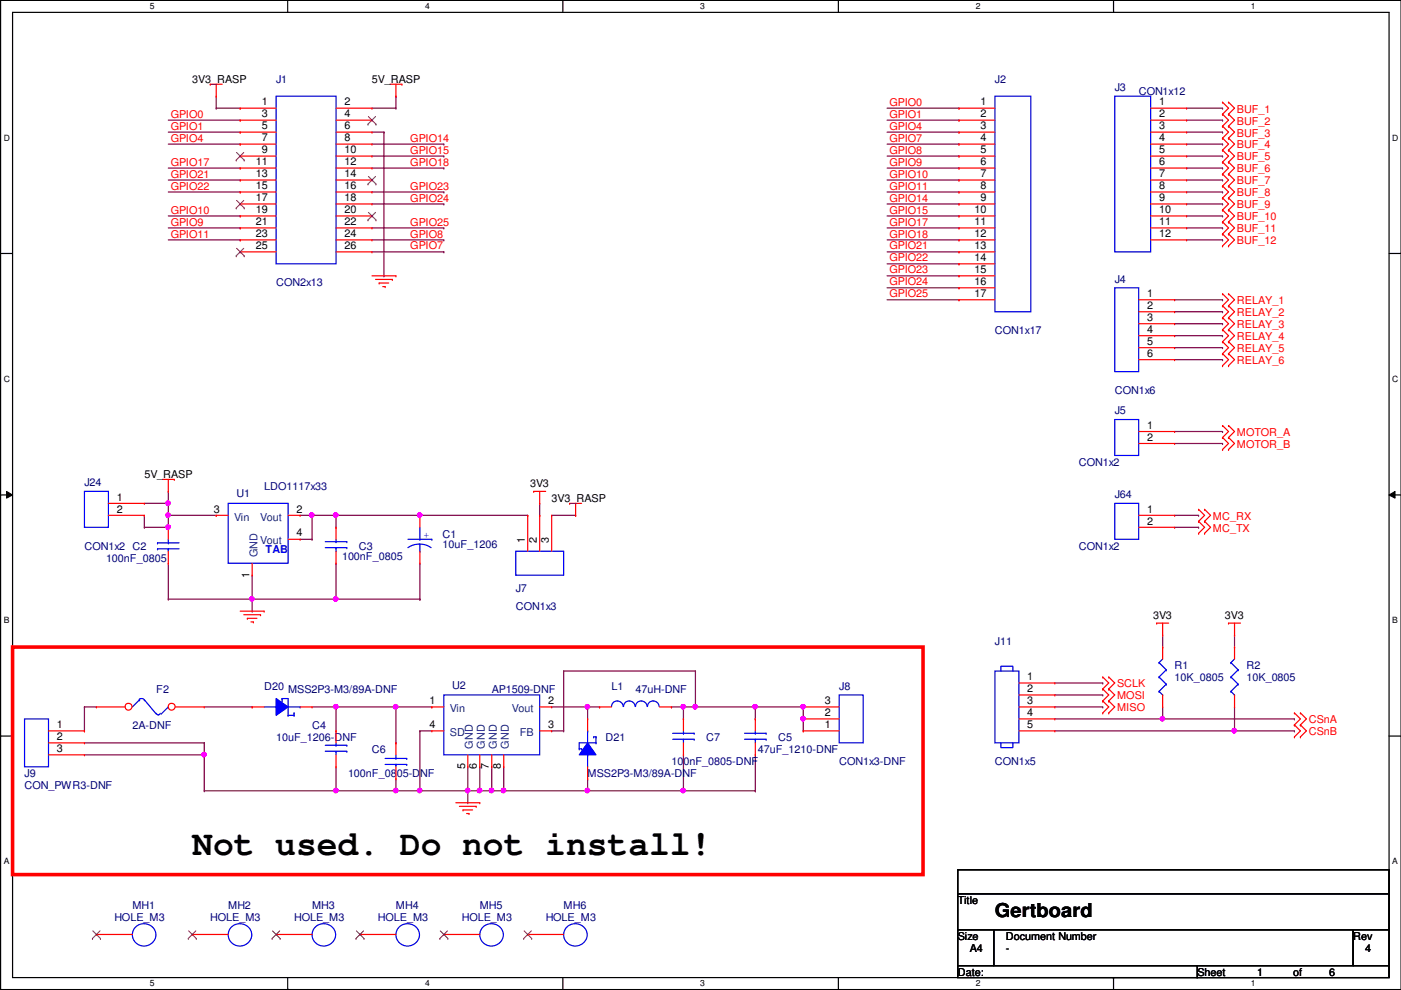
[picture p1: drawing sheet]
<svg xmlns="http://www.w3.org/2000/svg" width="297mm" height="210mm" viewBox="0 0 297 210" stroke-linecap="round" stroke-linejoin="round" font-family="sans-serif">
<path d="M.1 .1h296.9v209.8h-296.9zM2.7 2.6h291.8v204.7h-291.8z" fill="none" stroke="#000" stroke-width=".25"/>
<g fill="#fff">
<path d="M31.8 .3h1v2.1h-1z"/>
<path d="M31.8 207.6h1v2h-1z"/>
</g>
<path d="M61 .1v2.5M61 207.3v2.6" fill="none" stroke="#000" stroke-width=".25"/>
<g fill="#fff">
<path d="M90.1 .3h1v2.1h-1z"/>
<path d="M90.1 207.6h1v2h-1z"/>
</g>
<path d="M119.3 .1v2.5M119.3 207.3v2.6" fill="none" stroke="#000" stroke-width=".25"/>
<g fill="#fff">
<path d="M148.5 .3h1v2.1h-1z"/>
<path d="M148.5 207.6h1v2h-1z"/>
</g>
<path d="M177.8 .1v2.5M177.8 207.3v2.6" fill="none" stroke="#000" stroke-width=".25"/>
<g fill="#fff">
<path d="M206.9 .3h1v2.1h-1z"/>
<path d="M206.9 207.6h1v2h-1z"/>
</g>
<path d="M236.1 .1v2.5M236.1 207.3v2.6" fill="none" stroke="#000" stroke-width=".25"/>
<g fill="#fff">
<path d="M265.2 .3h1v2.1h-1z"/>
<path d="M265.2 207.6h1v2h-1z"/>
<path d="M.8 28.2h1.3v2h-1.3z"/>
<path d="M295.2 28.2h1.3v2h-1.3z"/>
<path d="M.8 79.3h1.3v2.1h-1.3z"/>
<path d="M295.2 79.3h1.3v2.1h-1.3z"/>
</g>
<path d="M.1 53.8h2.6M294.5 53.8h2.5" fill="none" stroke="#000" stroke-width=".25"/>
<g fill="#fff">
<path d="M.8 130.6h1.2v2h-1.2z"/>
<path d="M295.2 130.6h1.2v2h-1.2z"/>
</g>
<path d="M.1 105h2.6M294.5 105h2.5" fill="none" stroke="#000" stroke-width=".25"/>
<path d="M1.4 104.2l1.3 .8-1.3 .7zM294.5 105l1.3-.8v1.5z" fill="#000"/>
<path d="M1.4 104.2l1.3 .8-1.3 .7zM294.5 105l1.3-.8v1.5z" fill="none" stroke="#000" stroke-width=".21"/>
<g fill="#fff">
<path d="M.8 181.7h1.1v2h-1.1z"/>
<path d="M295.2 181.7h1.1v2h-1.1z"/>
</g>
<path d="M.1 156.1h2.6M294.5 156.1h2.5" fill="none" stroke="#000" stroke-width=".25"/>
<path d="M2.7 137.2h193v48.3h-193z" fill="none" stroke="#f00" stroke-width=".76"/>
<g fill="none" stroke="#800040" stroke-width=".25">
<path d="M35.7 25.5h15.2M35.7 30.6h15.2M35.7 28h15.2M35.7 35.6h15.2M35.7 38.2h15.2M50.9 38.2h.1M50.9 28h.1M50.9 35.6h.1M50.9 30.6h.1M50.9 25.5h.1M78.9 30.6h15.2M78.9 35.6h15.2"/>
<path d="M78.9 33.1h15.2M94.1 30.6h.1M94.1 33.1h.1M94.1 35.6h.1M188.1 22.9h15.2M188.1 25.5h15.2M188.1 30.6h15.2M188.1 28h15.2M188.1 35.6h15.2M188.1 38.2h15.2M188.1 33.1h15.2M203.3 22.9h.1"/>
<path d="M203.3 25.5h.1M203.3 28h.1M203.3 30.6h.1M203.3 33.1h.1M203.3 35.6h.1M203.3 38.2h.1M251.6 22.9h7.6M251.6 25.5h7.6M251.6 30.6h7.6M251.6 28h7.6M251.6 35.6h7.6M251.6 38.2h7.6"/>
<path d="M251.6 33.1h7.6M259.2 22.9h.1M259.2 25.5h.1M259.2 30.6h.1M259.2 28h.1M259.2 35.6h.1M259.2 38.2h.1M259.2 33.1h.1M35.7 40.7h15.2M35.7 45.8h15.2M35.7 50.9h15.2M35.7 48.3h15.2"/>
<path d="M50.9 48.3h.1M50.9 40.7h.1M50.9 50.9h.1M50.9 45.8h.1M78.9 40.7h15.2M78.9 50.9h15.2M78.9 48.3h15.2M78.9 43.3h15.2M78.9 53.4h15.2M94.1 40.7h.1M94.1 43.3h.1M94.1 48.3h.1"/>
<path d="M94.1 50.9h.1M94.1 53.4h.1M188.1 40.7h15.2M188.1 45.8h15.2M188.1 50.9h15.2M188.1 48.3h15.2M188.1 43.3h15.2M188.1 53.4h15.2M188.1 56h15.2M188.1 58.5h15.2M203.3 40.7h.1M203.3 43.3h.1"/>
<path d="M203.3 45.8h.1M203.3 48.3h.1M203.3 50.9h.1M203.3 53.4h.1M203.3 56h.1M203.3 58.5h.1M251.6 40.7h7.6M251.6 45.8h7.6M251.6 50.9h7.6M251.6 48.3h7.6M251.6 43.3h7.6M259.2 40.7h.1"/>
<path d="M259.2 45.8h.1M259.2 50.9h.1M259.2 48.3h.1M259.2 43.3h.1M188.1 63.6h15.2M188.1 61h15.2M203.3 61h.1M203.3 63.6h.1M249 63.6h10.2M249 66.1h10.2M249 71.2h10.2M249 68.7h10.2"/>
<path d="M249 73.7h10.2M249 76.3h10.2M259.2 63.6h.1M259.2 66.1h.1M259.2 71.2h.1M259.2 68.7h.1M259.2 73.7h.1M259.2 76.3h.1M249 94.1h10.2M249 91.5h10.2M259.2 94.1h.1M259.2 91.5h.1"/>
<path d="M35.7 106.8h.1M35.7 111.8h.1M35.7 104.2v2.6M45.8 109.3h.1M45.8 109.3h-10.1v2.5M114.4 109.3h.1M114.4 106.8v2.5M117 109.3h5M122 109.3h.1"/>
</g>
<circle cx="35.6" cy="109.3" r=".48" fill="#f0f"/>
<circle cx="35.6" cy="109.3" r=".48" fill="none" stroke="#f0f" stroke-width=".25"/>
<circle cx="35.6" cy="111.8" r=".48" fill="#f0f"/>
<circle cx="35.6" cy="111.8" r=".48" fill="none" stroke="#f0f" stroke-width=".25"/>
<path d="M63.6 109.3h2.6M66.2 109.3h.1M71.2 111.8h.1M71.2 109.3v2.5M89 109.3h22.9M111.9 109.3h.1M147.4 149.9h12.7M160.1 149.9h.1" fill="none" stroke="#800040" stroke-width=".25"/>
<circle cx="160.1" cy="149.9" r=".48" fill="#f0f"/>
<circle cx="160.1" cy="149.9" r=".48" fill="none" stroke="#f0f" stroke-width=".25"/>
<path d="M30.6 106.8h5.1M35.7 106.8h.1M71.2 119.5v7.6M89 119.5v7.6M71.2 127.1h.1M89 127.1h.1M160.1 167.7h.1M160.1 160.1v7.6" fill="none" stroke="#800040" stroke-width=".25"/>
<circle cx="35.6" cy="106.7" r=".48" fill="#f0f"/>
<circle cx="35.6" cy="106.7" r=".48" fill="none" stroke="#f0f" stroke-width=".25"/>
<path d="M30.6 111.8h.1M30.6 109.3v2.5M30.6 111.8h5.1M35.7 109.3h.1M35.7 111.8h.1M35.7 106.8v2.5M71.2 109.3h17.8M89 109.3h.1" fill="none" stroke="#800040" stroke-width=".25"/>
<circle cx="89" cy="109.3" r=".48" fill="#f0f"/>
<circle cx="89" cy="109.3" r=".48" fill="none" stroke="#f0f" stroke-width=".25"/>
<g fill="none" stroke="#800040" stroke-width=".25">
<path d="M45.8 22.9h.1M45.8 22.9h5.1M45.8 20.4v2.5M50.9 22.9h.1M78.9 22.9h5M83.9 22.9h.1M83.9 20.4h.1M83.9 20.4v2.5M223.6 144.9h10.2M223.6 147.4h10.2M223.6 149.9h10.2M223.6 155h38.1"/>
<path d="M233.8 144.9h.1M233.8 147.4h.1M233.8 149.9h.1M261.7 155h.1"/>
</g>
<circle cx="261.7" cy="155" r=".48" fill="#f0f"/>
<circle cx="261.7" cy="155" r=".48" fill="none" stroke="#f0f" stroke-width=".25"/>
<path d="M261.7 137.2h.1M261.7 134.7v2.5M223.6 152.5h22.9M246.5 152.5h.1" fill="none" stroke="#800040" stroke-width=".25"/>
<circle cx="246.5" cy="152.4" r=".48" fill="#f0f"/>
<circle cx="246.5" cy="152.4" r=".48" fill="none" stroke="#f0f" stroke-width=".25"/>
<g fill="none" stroke="#800040" stroke-width=".25">
<path d="M78.9 28h2.5M81.4 28h.1M249 109.3h5.1M249 111.8h5.1M254.1 109.3h.1M254.1 111.8h.1M35.7 127.1h17.8M53.5 127.1h.1M246.5 137.2h.1M246.5 134.7v2.5M246.5 152.5h.1M246.5 149.9v2.6"/>
<path d="M246.5 152.5h27.9M261.7 155h.1M261.7 149.9v5.1M261.7 155h12.7M274.4 152.5h.1M274.4 155h.1M43.3 167.7h27.9M71.2 167.7h.1"/>
</g>
<circle cx="71.2" cy="167.7" r=".48" fill="#f0f"/>
<circle cx="71.2" cy="167.7" r=".48" fill="none" stroke="#f0f" stroke-width=".25"/>
<path d="M63.6 114.4h2.6M66.2 114.4h.1M66.2 109.3h.1M66.2 109.3v5.1M17.9 157.6h25.4M43.3 157.6h.1M144.9 167.7h15.2M160.1 167.7h.1" fill="none" stroke="#800040" stroke-width=".25"/>
<circle cx="66.1" cy="109.3" r=".48" fill="#f0f"/>
<circle cx="66.1" cy="109.3" r=".48" fill="none" stroke="#f0f" stroke-width=".25"/>
<path d="M66.2 109.3h5M71.2 109.3h.1" fill="none" stroke="#800040" stroke-width=".25"/>
<circle cx="71.2" cy="109.3" r=".48" fill="#f0f"/>
<circle cx="71.2" cy="109.3" r=".48" fill="none" stroke="#f0f" stroke-width=".25"/>
<path d="M89 155v12.7M142.4 149.9h.1M142.4 149.9h2.5M89 167.7h.1" fill="none" stroke="#800040" stroke-width=".25"/>
<circle cx="89" cy="167.7" r=".48" fill="#f0f"/>
<circle cx="89" cy="167.7" r=".48" fill="none" stroke="#f0f" stroke-width=".25"/>
<path d="M117 149.9h7.6M124.6 149.9h.1M101.7 167.7h.1M101.7 162.6v5.1" fill="none" stroke="#800040" stroke-width=".25"/>
<circle cx="124.5" cy="149.9" r=".48" fill="#f0f"/>
<circle cx="124.5" cy="149.9" r=".48" fill="none" stroke="#f0f" stroke-width=".25"/>
<path d="M43.3 157.6v2.5M43.3 160.1h.1" fill="none" stroke="#800040" stroke-width=".25"/>
<circle cx="43.3" cy="160.1" r=".48" fill="#f0f"/>
<circle cx="43.3" cy="160.1" r=".48" fill="none" stroke="#f0f" stroke-width=".25"/>
<path d="M170.3 155h.1M170.3 152.5v2.5" fill="none" stroke="#800040" stroke-width=".25"/>
<circle cx="170.3" cy="152.4" r=".48" fill="#f0f"/>
<circle cx="170.3" cy="152.4" r=".48" fill="none" stroke="#f0f" stroke-width=".25"/>
<path d="M71.2 149.9h12.7M83.9 149.9h.1M160.1 152.5h.1M160.1 149.9v2.6M104.3 167.7h.1M104.3 162.6v5.1" fill="none" stroke="#800040" stroke-width=".25"/>
<circle cx="71.2" cy="149.9" r=".48" fill="#f0f"/>
<circle cx="71.2" cy="149.9" r=".48" fill="none" stroke="#f0f" stroke-width=".25"/>
<circle cx="83.9" cy="149.9" r=".48" fill="#f0f"/>
<circle cx="83.9" cy="149.9" r=".48" fill="none" stroke="#f0f" stroke-width=".25"/>
<path d="M71.2 155h.1M71.2 149.9v5.1M170.3 152.5h.1M170.3 149.9v2.6M101.7 167.7h2.6M104.3 167.7h.1" fill="none" stroke="#800040" stroke-width=".25"/>
<circle cx="104.2" cy="167.7" r=".48" fill="#f0f"/>
<circle cx="104.2" cy="167.7" r=".48" fill="none" stroke="#f0f" stroke-width=".25"/>
<path d="M124.6 167.7h20.3M144.9 167.7h.1" fill="none" stroke="#800040" stroke-width=".25"/>
<circle cx="144.9" cy="167.7" r=".48" fill="#f0f"/>
<circle cx="144.9" cy="167.7" r=".48" fill="none" stroke="#f0f" stroke-width=".25"/>
<path d="M53.5 127.1h.1M53.5 122v5.1M53.5 127.1h17.7M71.2 127.1h.1M83.9 157.6h.1M83.9 149.9v7.7M83.9 167.7h5.1M89 167.7h.1M99.2 167.7h2.5M101.7 167.7h.1" fill="none" stroke="#800040" stroke-width=".25"/>
<circle cx="101.7" cy="167.7" r=".48" fill="#f0f"/>
<circle cx="101.7" cy="167.7" r=".48" fill="none" stroke="#f0f" stroke-width=".25"/>
<path d="M53.5 129.6h.1M53.5 127.1v2.5" fill="none" stroke="#800040" stroke-width=".25"/>
<circle cx="53.4" cy="127" r=".48" fill="#f0f"/>
<circle cx="53.4" cy="127" r=".48" fill="none" stroke="#f0f" stroke-width=".25"/>
<path d="M81.4 28v30.5M81.4 58.5h.1M104.3 167.7h2.5M106.8 167.7h.1" fill="none" stroke="#800040" stroke-width=".25"/>
<circle cx="106.8" cy="167.7" r=".48" fill="#f0f"/>
<circle cx="106.8" cy="167.7" r=".48" fill="none" stroke="#f0f" stroke-width=".25"/>
<path d="M89 155h.1M89 155h2.6M160.1 149.9h10.2M170.3 149.9h.1M17.9 160.1h25.4M43.3 160.1h.1M99.2 167.7h.1M99.2 162.6v5.1" fill="none" stroke="#800040" stroke-width=".25"/>
<circle cx="170.3" cy="149.9" r=".48" fill="#f0f"/>
<circle cx="170.3" cy="149.9" r=".48" fill="none" stroke="#f0f" stroke-width=".25"/>
<path d="M144.9 152.5h.1M147.4 149.9h.1M147.4 149.9h-2.5v2.6M147.4 142.3v7.6" fill="none" stroke="#800040" stroke-width=".25"/>
<circle cx="144.9" cy="149.9" r=".48" fill="#f0f"/>
<circle cx="144.9" cy="149.9" r=".48" fill="none" stroke="#f0f" stroke-width=".25"/>
<circle cx="147.4" cy="149.9" r=".48" fill="#f0f"/>
<circle cx="147.4" cy="149.9" r=".48" fill="none" stroke="#f0f" stroke-width=".25"/>
<path d="M83.9 149.9h7.7M91.6 149.9h.1M106.8 167.7h17.8M124.6 167.7h.1M124.6 165.2v2.5M144.9 167.7h.1M144.9 160.1v7.6" fill="none" stroke="#800040" stroke-width=".25"/>
<circle cx="124.5" cy="167.7" r=".48" fill="#f0f"/>
<circle cx="124.5" cy="167.7" r=".48" fill="none" stroke="#f0f" stroke-width=".25"/>
<path d="M119.5 142.3h.1M119.5 142.3h27.9M119.5 142.3v12.7M147.4 142.3h.1M43.3 167.7h.1M43.3 160.1v7.6M71.2 167.7h.1M71.2 162.6v5.1M71.2 167.7h12.7M83.9 167.7h.1M106.8 167.7h.1M106.8 162.6v5.1" fill="none" stroke="#800040" stroke-width=".25"/>
<circle cx="83.9" cy="167.7" r=".48" fill="#f0f"/>
<circle cx="83.9" cy="167.7" r=".48" fill="none" stroke="#f0f" stroke-width=".25"/>
<path d="M71.2 127.1h17.8M89 127.1h.1M83.9 167.7h.1M83.9 165.2v2.5" fill="none" stroke="#800040" stroke-width=".25"/>
<circle cx="71.2" cy="127" r=".48" fill="#f0f"/>
<circle cx="71.2" cy="127" r=".48" fill="none" stroke="#f0f" stroke-width=".25"/>
<path d="M35.7 119.5v7.6M35.7 127.1h.1M124.6 149.9h.1M124.6 149.9h2.5M124.6 149.9v2.6M127.1 149.9h.1M89 167.7h10.2M99.2 170.3h.1M99.2 167.7h.1M99.2 167.7v2.6" fill="none" stroke="#800040" stroke-width=".25"/>
<circle cx="99.1" cy="167.7" r=".48" fill="#f0f"/>
<circle cx="99.1" cy="167.7" r=".48" fill="none" stroke="#f0f" stroke-width=".25"/>
<path d="M17.9 155h.1M17.9 149.9h.1M17.9 149.9h2.5M17.9 149.9v5.1M43.3 149.9h10.2M53.5 149.9h.1M66.2 149.9h5M71.2 149.9h.1M117 155h2.5M119.5 155h.1" fill="none" stroke="#800040" stroke-width=".25"/>
<g fill="none" stroke="#f00" stroke-width=".25">
<path d="M44.6 17.9h.1M44.6 17.9h2.5M45.8 17.9v2.5M82.7 17.9h2.5M83.9 17.9v2.5M85.2 17.9h.1M45.8 20.4h.1M83.9 20.4h.1M259.2 21.7h.1M259.2 24.2h.1M259.2 26.8h.1M259.2 29.3h.1"/>
<path d="M259.2 31.8h.1M259.2 34.4h.1M259.2 36.9h.1M259.2 39.5h.1M259.2 21.7l1.3 1.2-1.3 1.3M259.2 24.2l1.3 1.3-1.3 1.3M259.2 29.3l1.3 1.3-1.3 1.2M259.2 26.8l1.3 1.2-1.3 1.3M259.2 34.4l1.3 1.2-1.3 1.3M259.2 36.9l1.3 1.3-1.3 1.3M259.2 39.5l1.3 1.2-1.3 1.3M259.2 31.8l1.3 1.3-1.3 1.3"/>
<path d="M260.5 21.7h.1M260.5 24.2h.1M260.5 26.8h.1M260.5 29.3h.1M260.5 31.8h.1M260.5 34.4h.1M260.5 36.9h.1M260.5 39.5h.1M260.5 21.7l1.2 1.2-1.2 1.3M260.5 24.2l1.2 1.3-1.2 1.3M260.5 29.3l1.2 1.3-1.2 1.2M260.5 26.8l1.2 1.2-1.2 1.3"/>
<path d="M260.5 34.4l1.2 1.2-1.2 1.3M260.5 36.9l1.2 1.3-1.2 1.3M260.5 39.5l1.2 1.2-1.2 1.3M260.5 31.8l1.2 1.3-1.2 1.3M78.9 58.5h5M79.6 59.3h3.6M83.2 59.3h.1M83.9 58.5h.1M259.2 42h.1M259.2 44.5h.1M259.2 49.6h.1M259.2 52.2h.1"/>
<path d="M259.2 47.1h.1M259.2 42l1.3 1.3-1.3 1.2M259.2 49.6l1.3 1.3-1.3 1.3M259.2 44.5l1.3 1.3-1.3 1.3M259.2 47.1l1.3 1.2-1.3 1.3M260.5 42h.1M260.5 44.5h.1M260.5 49.6h.1M260.5 52.2h.1M260.5 47.1h.1M260.5 42l1.2 1.3-1.2 1.2M260.5 49.6l1.2 1.3-1.2 1.3"/>
<path d="M260.5 44.5l1.2 1.3-1.2 1.3M260.5 47.1l1.2 1.2-1.2 1.3M80.4 60h.1M80.4 60h2M81.1 60.8h.6M81.7 60.8h.1M259.2 62.3h.1M259.2 64.9h.1M259.2 67.4h.1M259.2 69.9h.1M259.2 72.5h.1M259.2 75h.1"/>
<path d="M259.2 77.6h.1M259.2 62.3l1.3 1.3-1.3 1.3M259.2 64.9l1.3 1.2-1.3 1.3M259.2 67.4l1.3 1.3-1.3 1.2M259.2 69.9l1.3 1.3-1.3 1.3M259.2 72.5l1.3 1.2-1.3 1.3M259.2 75l1.3 1.3-1.3 1.3M260.5 62.3h.1M260.5 64.9h.1M260.5 67.4h.1M260.5 69.9h.1M260.5 72.5h.1"/>
<path d="M260.5 75h.1M260.5 77.6h.1M260.5 62.3l1.2 1.3-1.2 1.3M260.5 64.9l1.2 1.2-1.2 1.3M260.5 67.4l1.2 1.3-1.2 1.2M260.5 69.9l1.2 1.3-1.2 1.3M260.5 72.5l1.2 1.2-1.2 1.3M260.5 75l1.2 1.3-1.2 1.3M259.2 90.3h.1M259.2 92.8h.1M259.2 95.3h.1M259.2 90.3l1.3 1.2-1.3 1.3"/>
<path d="M259.2 92.8l1.3 1.3-1.3 1.2M260.5 90.3h.1M260.5 92.8h.1M260.5 95.3h.1M260.5 90.3l1.2 1.2-1.2 1.3M260.5 92.8l1.2 1.3-1.2 1.2M34.4 101.7h2.6M35.7 104.2h.1M35.7 101.7v2.5M37 101.7h.1M113.2 104.2h.1M113.2 104.2h2.5"/>
<path d="M114.4 106.8h.1M114.4 104.2v2.6M120.8 106.8h.1M120.8 106.8h2.5M122 109.3h.1M122 106.8v2.5M254.1 110.6h.1M254.1 113.1h.1M254.1 108h.1M254.1 110.6l1.3 1.2-1.3 1.3M254.1 108l1.3 1.3-1.3 1.3M255.4 110.6h.1"/>
<path d="M255.4 113.1h.1M255.4 108h.1M255.4 110.6l1.3 1.2-1.3 1.3M255.4 108l1.3 1.3-1.3 1.3M50.9 129.6h5.1M51.7 130.4h3.5M52.4 131.1h.1M52.4 131.1h2.1M53.2 131.9h.5M53.7 131.9h.1M55.2 130.4h.1M56 129.6h.1"/>
<path d="M245.2 132.2h.1M245.2 132.2h2.6M246.5 134.7h.1M246.5 132.2v2.5M260.5 132.2h.1M260.5 132.2h2.5M261.7 134.7h.1M261.7 132.2v2.5M160.1 152.5h.1M160.1 152.5v2.5M160.1 157.6v2.5M233.8 143.6h.1"/>
<path d="M233.8 146.1h.1M233.8 148.7h.1M233.8 151.2h.1M233.8 143.6l1.3 1.3-1.3 1.2M233.8 146.1l1.3 1.3-1.3 1.3M233.8 148.7l1.3 1.2-1.3 1.3M235.1 143.6h.1M235.1 146.1h.1M235.1 148.7h.1M235.1 151.2h.1M235.1 143.6l1.2 1.3-1.2 1.2M235.1 146.1l1.2 1.3-1.2 1.3"/>
<path d="M235.1 148.7l1.2 1.2-1.2 1.3M274.4 151.2h.1M274.4 153.8h.1M274.4 156.3h.1M274.4 151.2l1.3 1.3-1.3 1.3M274.4 153.8l1.3 1.2-1.3 1.3M275.7 151.2h.1M275.7 153.8h.1M275.7 156.3h.1M275.7 151.2l1.3 1.3-1.3 1.3M275.7 153.8l1.3 1.2-1.3 1.3M96.6 170.3h5.1"/>
<path d="M97.4 171h3.6M98.2 171.8h.1M98.2 171.8h2M98.9 172.6h.5M99.4 172.6h.1M101 171h.1M101.7 170.3h.1M160.1 160.1h.1"/>
</g>
<path d="M203.1 184.5h91.4v5.1h-91.4zM203.1 189.6h91.4v7.6h-91.4zM203.1 197.2h7.6v7.6h-7.6zM210.7 197.2h76.2v7.6h-76.2zM286.9 197.2h7.6v7.6h-7.6zM203.1 204.8h50.8v2.5h-50.8zM253.9 204.8h40.6v2.5h-40.6z" fill="none" stroke="#000" stroke-width=".25"/>
<g fill="none" stroke="#00f" stroke-width=".25">
<path d="M29.5 148.3l.5-.1 .5 .1M29.6 148.4h.1M29.6 148.4l-1.5 1.5M30.6 148.4h.1M30.6 148.4l2.5 3.1M33.1 151.3l.2 .2a.41 .41 0 0 0 .4 .1 .41 .41 0 0 0 .3-.3M35.7 149.9h.1M35.7 149.9l-1.5 1.6M157.9 156.8h4.5M157.9 155.5h4.5M160.1 155.5h.1M160.1 156.8h.1"/>
<path d="M160.1 155v.5M160.1 156.8v.8M162.4 156.8h.1M162.4 155.5h.1"/>
</g>
<circle cx="27.2" cy="149.9" r=".73" fill="#fff"/>
<g fill="none" stroke="#f00" stroke-width=".25">
<path d="M20.4 149.9h.1M20.4 149.9h6.1"/>
<circle cx="27.2" cy="149.9" r=".73"/>
</g>
<circle cx="36.4" cy="149.9" r=".73" fill="#fff"/>
<g fill="none" stroke="#f00" stroke-width=".25">
<path d="M71.2 111.8h.1M71.2 119.5h.1M71.2 111.8v2.6M71.2 116.9v2.6M37.2 149.9h6.1M43.3 149.9h.1M40.8 198.2h.1M40.8 198.2h7.6"/>
<circle cx="36.4" cy="149.9" r=".73"/>
</g>
<g fill="none" stroke="#00f" stroke-width=".25">
<path d="M69 116.2h4.5M69 114.9h4.5M71.2 114.9h.1M71.2 116.2h.1M71.2 114.4v.5M71.2 116.2v.7M73.5 116.2h.1M73.5 114.9h.1M122.8 158.8h.1M124.6 155h.1M124.6 155v2.6M126.4 157.6h.1"/>
<path d="M126.4 156.3h.1M126.4 157.6h-3.6v1.2M126.4 156.3v1.3M124.6 160.1h.1M124.6 160.1v2.5M48.9 196.8a2.44 2.44 0 0 1 3.4-.4 2.44 2.44 0 0 1 .5 3.4 2.44 2.44 0 0 1-3.4 .4 2.44 2.44 0 0 1-.5-3.4z"/>
</g>
<path d="M39.9 199.1h.1M40 197.4l1.6 1.7M41.5 197.4l-1.6 1.7M41.6 199.1h.1" fill="none" stroke="#804000" stroke-width=".21"/>
<path d="M124.6 157.6l1.8 2.5h-3.6z" fill-rule="evenodd" fill="#00f"/>
<g fill="none" stroke="#00f" stroke-width=".25">
<path d="M58.5 20.4h12.7v35.6h-12.7zM210.9 20.4h7.7v45.7h-7.7zM236.3 20.4h7.7v33h-7.7zM236.3 61h5.1v17.8h-5.1zM236.3 89h5.1v7.6h-5.1zM17.9 104.2h5.1v7.6h-5.1zM33.4 115.1h.1M33.4 116.4h.1M33.4 115.1h4.6M33.4 116.4h4.6M35.7 116.4h.1M35.7 115.1h.1"/>
<path d="M35.7 114.4v.7M35.7 116.4v.5M48.4 106.8h12.7v12.7h-12.7zM86.5 116.2a4.3 4.3 0 0 1 4.9 0M86.5 114.4h5.1M89 116.9h.1M89 114.4h.1M89 111.8v2.6M89 115.4v1.5M91.6 114.4h.1M109.3 116.9h10.2v5.1h-10.2zM236.3 106.8h5.1v7.6h-5.1z"/>
<path d="M246.5 139.8l-.8 .7M5.2 152.5h5.1v10.1h-5.1zM56 149.9h2.5M58.5 149.9h.1M59.8 148.2h.1M59.8 148.2h1.3v3.5M61.1 151.7h.1M61.1 149.9h2.5M61.1 151.7h1.3M62.4 151.7h.1M63.6 149.9h.1M69 159.3h4.5"/>
<path d="M69 158.1h4.5M71.2 158.1h.1M71.2 159.3h.1M71.2 157.6v.5M71.2 159.3v.8M73.5 159.3h.1M73.5 158.1h.1M94.1 147.4h20.3v12.7h-20.3zM122.8 158.8h.5M123.3 158.8h.1M124.6 157.6l1.8 2.5h-3.6zM125.9 156.3h.1"/>
<path d="M125.9 156.3h.5M129.7 149.9a1.23 1.23 0 0 1 1.2-1.2 1.23 1.23 0 0 1 1.2 1.2M132.2 149.9a1.23 1.23 0 0 1 1.2-1.2 1.23 1.23 0 0 1 1.3 1.2M134.7 149.9a1.23 1.23 0 0 1 1.3-1.2 1.23 1.23 0 0 1 1.2 1.2M137.3 149.9a1.23 1.23 0 0 1 1.2-1.2 1.23 1.23 0 0 1 1.2 1.2M142.6 156.8h4.6M142.6 155.5h4.6M144.9 155.5h.1M144.9 156.8h.1M144.9 155v.5M144.9 156.8v.8M147.2 156.8h.1"/>
<path d="M147.2 155.5h.1M177.9 147.4h5.1v10.2h-5.1zM210.9 142.3h5.1v15.3h-5.1zM212.2 142.3v-1h2.6v1M212.2 157.6v1h2.6v-1M245.7 140.5h.1M245.7 143.6h.1M245.7 146.6h.1M245.7 140.5l1.6 1.6M245.7 143.6l1.6 1.5M245.7 146.6l.8 .8M246.5 147.4h.1"/>
<path d="M247.3 142.1h.1M247.3 145.1h.1M247.3 142.1l-1.6 1.5M247.3 145.1l-1.6 1.5M81.7 160.9h4.5M81.7 162.1h4.5M83.9 162.1h.1M83.9 160.9h.1M83.9 160.1v.8M83.9 162.1v.5M86.2 160.9h.1M86.2 162.1h.1"/>
<path d="M28.6 196.8a2.44 2.44 0 0 1 3.4-.4 2.44 2.44 0 0 1 .5 3.4 2.44 2.44 0 0 1-3.4 .4 2.44 2.44 0 0 1-.5-3.4zM66.7 196.8a2.44 2.44 0 0 1 3.4-.4 2.44 2.44 0 0 1 .5 3.4 2.44 2.44 0 0 1-3.4 .4 2.44 2.44 0 0 1-.5-3.4zM84.5 196.8a2.44 2.44 0 0 1 3.4-.4 2.44 2.44 0 0 1 .5 3.4 2.44 2.44 0 0 1-3.4 .4 2.44 2.44 0 0 1-.5-3.4zM102.3 196.8a2.44 2.44 0 0 1 3.4-.4 2.44 2.44 0 0 1 .4 3.4 2.44 2.44 0 0 1-3.4 .4 2.44 2.44 0 0 1-.4-3.4zM120 196.8a2.44 2.44 0 0 1 3.4-.4 2.44 2.44 0 0 1 .5 3.4 2.44 2.44 0 0 1-3.4 .4 2.44 2.44 0 0 1-.5-3.4z"/>
</g>
<g fill="none" stroke="#f00" stroke-width=".25">
<path d="M50.9 22.9h.1M50.9 25.5h.1M50.9 28h.1M50.9 30.6h.1M50.9 33.1h.1M50.9 35.6h.1M50.9 38.2h.1M50.9 22.9h7.6M50.9 25.5h7.6M50.9 28h7.6M50.9 30.6h7.6M50.9 33.1h7.6"/>
<path d="M50.9 35.6h7.6M50.9 38.2h7.6M71.2 22.9h7.7M71.2 25.5h7.7M71.2 28h7.7M71.2 30.6h7.7M71.2 33.1h7.7M71.2 35.6h7.7M71.2 38.2h7.7M78.9 22.9h.1M78.9 25.5h.1M78.9 28h.1"/>
<path d="M78.9 30.6h.1M78.9 33.1h.1M78.9 35.6h.1M78.9 38.2h.1M203.3 22.9h.1M203.3 25.5h.1M203.3 28h.1M203.3 30.6h.1M203.3 33.1h.1M203.3 35.6h.1M203.3 38.2h.1M203.3 22.9h7.6"/>
<path d="M203.3 25.5h7.6M203.3 28h7.6M203.3 30.6h7.6M203.3 33.1h7.6M203.3 35.6h7.6M203.3 38.2h7.6M244 22.9h7.6M244 25.5h7.6M244 28h7.6M244 30.6h7.6M244 33.1h7.6M244 35.6h7.6"/>
<path d="M244 38.2h7.6M251.6 22.9h.1M251.6 25.5h.1M251.6 28h.1M251.6 30.6h.1M251.6 33.1h.1M251.6 35.6h.1M251.6 38.2h.1M50.9 40.7h.1M50.9 43.3h.1M50.9 45.8h.1M50.9 48.3h.1"/>
<path d="M50.9 50.9h.1M50.9 53.4h.1M50.9 40.7h7.6M50.9 43.3h7.6M50.9 45.8h7.6M50.9 48.3h7.6M50.9 50.9h7.6M50.9 53.4h7.6M71.2 40.7h7.7M71.2 43.3h7.7M71.2 45.8h7.7M71.2 48.3h7.7"/>
<path d="M71.2 50.9h7.7M71.2 53.4h7.7M78.9 40.7h.1M78.9 43.3h.1M78.9 45.8h.1M78.9 48.3h.1M78.9 50.9h.1M78.9 53.4h.1M203.3 40.7h.1M203.3 43.3h.1M203.3 45.8h.1M203.3 48.3h.1"/>
<path d="M203.3 50.9h.1M203.3 53.4h.1M203.3 56h.1M203.3 58.5h.1M203.3 40.7h7.6M203.3 43.3h7.6M203.3 45.8h7.6M203.3 48.3h7.6M203.3 50.9h7.6M203.3 53.4h7.6M203.3 56h7.6M203.3 58.5h7.6"/>
<path d="M244 40.7h7.6M244 43.3h7.6M244 45.8h7.6M244 48.3h7.6M244 50.9h7.6M251.6 40.7h.1M251.6 43.3h.1M251.6 45.8h.1M251.6 48.3h.1M251.6 50.9h.1M203.3 61h.1M203.3 63.6h.1"/>
<path d="M203.3 63.6h7.6M203.3 61h7.6M241.4 63.6h7.6M241.4 66.1h7.6M241.4 68.7h7.6M241.4 71.2h7.6M241.4 73.7h7.6M241.4 76.3h7.6M249 63.6h.1M249 66.1h.1M249 68.7h.1M249 71.2h.1"/>
<path d="M249 73.7h.1M249 76.3h.1M241.4 91.5h7.6M241.4 94.1h7.6M249 91.5h.1M249 94.1h.1M23 106.8h7.6M23 109.3h7.6M30.6 106.8h.1M30.6 109.3h.1M35.7 119.5h.1M35.7 111.8h.1"/>
<path d="M35.7 111.8v2.6M35.7 116.9v2.6M45.8 109.3h.1M45.8 109.3h2.6M53.5 119.5v2.5M61.1 109.3h2.5M61.1 114.4h2.5M63.6 109.3h.1M63.6 114.4h.1M89 109.3h.1M89 119.5h.1M89 109.3v2.5"/>
<path d="M89 116.9v2.6M111.9 109.3h.1M111.9 109.3v7.6M114.4 109.3h.1M114.4 109.3v7.6M117 109.3h.1M117 109.3v7.6M241.4 109.3h7.6M241.4 111.8h7.6M249 109.3h.1M249 111.8h.1M53.5 122h.1"/>
<path d="M246.5 137.2h.1M246.5 137.2v2.6M10.3 155h7.6M10.3 157.6h7.6M17.9 155h.1M17.9 157.6h.1M71.2 155h.1M71.2 155v2.6M83.9 157.6h.1M83.9 157.6v2.5M91.6 149.9h.1M91.6 155h.1"/>
<path d="M91.6 149.9h2.5M91.6 155h2.5M114.4 149.9h2.6M114.4 155h2.6M117 149.9h.1M117 155h.1M124.6 152.5h.1M124.6 152.5v2.5M127.1 149.9h.1M127.1 149.9h2.6M139.8 149.9h2.6M142.4 149.9h.1"/>
<path d="M144.9 152.5h.1M144.9 152.5v2.5M144.9 157.6v2.5M170.3 155h.1M170.3 152.5h.1M170.3 149.9h.1M170.3 149.9h7.6M170.3 152.5h7.6M170.3 155h7.6M216 144.9h7.6M216 147.4h7.6M216 149.9h7.6"/>
<path d="M216 152.5h7.6M216 155h7.6M223.6 144.9h.1M223.6 147.4h.1M223.6 149.9h.1M223.6 152.5h.1M223.6 155h.1M246.5 149.9h.1M246.5 147.4v2.5M10.3 160.1h7.6M17.9 160.1h.1M71.2 162.6h.1"/>
<path d="M71.2 160.1v2.5M83.9 165.2h.1M83.9 162.6v2.6M99.2 162.6h.1M99.2 160.1v2.5M101.7 162.6h.1M101.7 160.1v2.5M104.3 162.6h.1M104.3 160.1v2.5M106.8 162.6h.1M106.8 160.1v2.5M124.6 165.2h.1"/>
<path d="M124.6 162.6v2.6M144.9 160.1h.1M20.4 198.2h.1M20.4 198.2h7.7M58.5 198.2h.1M58.5 198.2h7.7M76.3 198.2h.1M76.3 198.2h7.6M94.1 198.2h.1M94.1 198.2h7.6M111.9 198.2h.1M111.9 198.2h7.6"/>
</g>
<g fill="none" stroke="#804000" stroke-width=".21">
<path d="M50.1 34h.1M50.2 32.3l1.6 1.7M51.7 32.3l-1.6 1.7M51.8 34h.1M78 26.3h.1M78 39h.1M78.1 24.7l1.6 1.6M78.1 37.4l1.6 1.6M79.6 24.7l-1.6 1.6M79.6 37.4l-1.6 1.6M79.7 26.3h.1M79.7 39h.1"/>
<path d="M50.1 44.1h.1M50.1 54.3h.1M50.2 42.5l1.6 1.6M50.2 52.7l1.6 1.6M51.7 52.7l-1.6 1.6M51.7 42.5l-1.6 1.6M51.8 44.1h.1M51.8 54.3h.1M78 46.7h.1M78.1 45l1.6 1.7M79.6 45l-1.6 1.7M79.7 46.7h.1"/>
<path d="M19.6 199.1h.1M19.7 197.4l1.6 1.7M21.2 197.4l-1.6 1.7M21.3 199.1h.1M57.7 199.1h.1M57.8 197.4l1.6 1.7M59.3 197.4l-1.6 1.7M59.4 199.1h.1M75.5 199.1h.1M75.6 197.4l1.6 1.7M77.1 197.4l-1.6 1.7M77.2 199.1h.1"/>
<path d="M93.3 199.1h.1M93.3 197.4l1.7 1.7M94.9 197.4l-1.6 1.7M95 199.1h.1M111 199.1h.1M111.1 197.4l1.6 1.7M112.6 197.4l-1.6 1.7M112.7 199.1h.1"/>
</g>
<path d="M58.5 148.2l2.6 1.7-2.6 1.8z" fill-rule="evenodd" fill="#00f"/>
<g fill="none" stroke="#00f" stroke-width=".25">
<path d="M261.7 139.8l-.7 .7M58.5 148.2l2.6 1.7-2.6 1.8zM59.8 148.7h.1M59.8 148.2v.5M62.4 151.2h.1M62.4 151.2v.5M261 140.5h.1M261 143.6h.1M261 146.6h.1M261 140.5l1.5 1.6M261 143.6l1.5 1.5M261 146.6l.7 .8"/>
<path d="M261.7 147.4h.1M262.5 142.1h.1M262.5 145.1h.1M262.5 142.1l-1.5 1.5M262.5 145.1l-1.5 1.5"/>
</g>
<path d="M261.7 137.2h.1M261.7 137.2v2.6M53.5 149.9h.1M53.5 149.9h2.5M63.6 149.9h2.6M66.2 149.9h.1M261.7 149.9h.1M261.7 147.4v2.5" fill="none" stroke="#f00" stroke-width=".25"/>
<circle cx="35.6" cy="109.3" r=".48" fill="#f0f"/>
<circle cx="35.6" cy="109.3" r=".48" fill="none" stroke="#f0f" stroke-width=".25"/>
<circle cx="35.6" cy="111.8" r=".48" fill="#f0f"/>
<circle cx="35.6" cy="111.8" r=".48" fill="none" stroke="#f0f" stroke-width=".25"/>
<circle cx="160.1" cy="149.9" r=".48" fill="#f0f"/>
<circle cx="160.1" cy="149.9" r=".48" fill="none" stroke="#f0f" stroke-width=".25"/>
<circle cx="35.6" cy="106.7" r=".48" fill="#f0f"/>
<circle cx="35.6" cy="106.7" r=".48" fill="none" stroke="#f0f" stroke-width=".25"/>
<circle cx="89" cy="109.3" r=".48" fill="#f0f"/>
<circle cx="89" cy="109.3" r=".48" fill="none" stroke="#f0f" stroke-width=".25"/>
<circle cx="261.7" cy="155" r=".48" fill="#f0f"/>
<circle cx="261.7" cy="155" r=".48" fill="none" stroke="#f0f" stroke-width=".25"/>
<circle cx="246.5" cy="152.4" r=".48" fill="#f0f"/>
<circle cx="246.5" cy="152.4" r=".48" fill="none" stroke="#f0f" stroke-width=".25"/>
<circle cx="71.2" cy="167.7" r=".48" fill="#f0f"/>
<circle cx="71.2" cy="167.7" r=".48" fill="none" stroke="#f0f" stroke-width=".25"/>
<circle cx="66.1" cy="109.3" r=".48" fill="#f0f"/>
<circle cx="66.1" cy="109.3" r=".48" fill="none" stroke="#f0f" stroke-width=".25"/>
<circle cx="71.2" cy="109.3" r=".48" fill="#f0f"/>
<circle cx="71.2" cy="109.3" r=".48" fill="none" stroke="#f0f" stroke-width=".25"/>
<circle cx="89" cy="167.7" r=".48" fill="#f0f"/>
<circle cx="89" cy="167.7" r=".48" fill="none" stroke="#f0f" stroke-width=".25"/>
<circle cx="124.5" cy="149.9" r=".48" fill="#f0f"/>
<circle cx="124.5" cy="149.9" r=".48" fill="none" stroke="#f0f" stroke-width=".25"/>
<circle cx="43.3" cy="160.1" r=".48" fill="#f0f"/>
<circle cx="43.3" cy="160.1" r=".48" fill="none" stroke="#f0f" stroke-width=".25"/>
<circle cx="170.3" cy="152.4" r=".48" fill="#f0f"/>
<circle cx="170.3" cy="152.4" r=".48" fill="none" stroke="#f0f" stroke-width=".25"/>
<circle cx="71.2" cy="149.9" r=".48" fill="#f0f"/>
<circle cx="71.2" cy="149.9" r=".48" fill="none" stroke="#f0f" stroke-width=".25"/>
<circle cx="83.9" cy="149.9" r=".48" fill="#f0f"/>
<circle cx="83.9" cy="149.9" r=".48" fill="none" stroke="#f0f" stroke-width=".25"/>
<circle cx="104.2" cy="167.7" r=".48" fill="#f0f"/>
<circle cx="104.2" cy="167.7" r=".48" fill="none" stroke="#f0f" stroke-width=".25"/>
<circle cx="144.9" cy="167.7" r=".48" fill="#f0f"/>
<circle cx="144.9" cy="167.7" r=".48" fill="none" stroke="#f0f" stroke-width=".25"/>
<circle cx="101.7" cy="167.7" r=".48" fill="#f0f"/>
<circle cx="101.7" cy="167.7" r=".48" fill="none" stroke="#f0f" stroke-width=".25"/>
<circle cx="53.4" cy="127" r=".48" fill="#f0f"/>
<circle cx="53.4" cy="127" r=".48" fill="none" stroke="#f0f" stroke-width=".25"/>
<circle cx="106.8" cy="167.7" r=".48" fill="#f0f"/>
<circle cx="106.8" cy="167.7" r=".48" fill="none" stroke="#f0f" stroke-width=".25"/>
<circle cx="170.3" cy="149.9" r=".48" fill="#f0f"/>
<circle cx="170.3" cy="149.9" r=".48" fill="none" stroke="#f0f" stroke-width=".25"/>
<circle cx="144.9" cy="149.9" r=".48" fill="#f0f"/>
<circle cx="144.9" cy="149.9" r=".48" fill="none" stroke="#f0f" stroke-width=".25"/>
<circle cx="147.4" cy="149.9" r=".48" fill="#f0f"/>
<circle cx="147.4" cy="149.9" r=".48" fill="none" stroke="#f0f" stroke-width=".25"/>
<circle cx="124.5" cy="167.7" r=".48" fill="#f0f"/>
<circle cx="124.5" cy="167.7" r=".48" fill="none" stroke="#f0f" stroke-width=".25"/>
<circle cx="83.9" cy="167.7" r=".48" fill="#f0f"/>
<circle cx="83.9" cy="167.7" r=".48" fill="none" stroke="#f0f" stroke-width=".25"/>
<circle cx="71.2" cy="127" r=".48" fill="#f0f"/>
<circle cx="71.2" cy="127" r=".48" fill="none" stroke="#f0f" stroke-width=".25"/>
<circle cx="99.1" cy="167.7" r=".48" fill="#f0f"/>
<circle cx="99.1" cy="167.7" r=".48" fill="none" stroke="#f0f" stroke-width=".25"/>
<text font-size="7.4" x="40.8" y="181.4">Not used. Do not install!</text>
<text font-size="4.1" x="210.9" y="194.4">Gertboard</text>
<g font-size="2.3">
<text x="40.8" y="17.5">3V3_RASP</text>
<text x="78.9" y="17.5">5V_RASP</text>
<text x="55.5" y="22.4">1</text>
<text x="73" y="22.4">2</text>
<text x="207.9" y="22.4">1</text>
<text x="245.7" y="22.4">1</text>
<text x="55.5" y="24.9">3</text>
<text x="55.5" y="27.4">5</text>
<text x="55.5" y="30">7</text>
<text x="73" y="24.9">4</text>
<text x="73" y="27.4">6</text>
<text x="73" y="30">8</text>
<text x="207.9" y="24.9">2</text>
<text x="207.9" y="27.4">3</text>
<text x="207.9" y="30">4</text>
<text x="245.7" y="24.9">2</text>
<text x="245.7" y="27.4">3</text>
<text x="245.7" y="30">4</text>
<text x="54.2" y="35.1">11</text>
<text x="55.5" y="32.5">9</text>
<text x="73" y="32.5">10</text>
<text x="73" y="35.1">12</text>
<text x="207.9" y="32.5">5</text>
<text x="207.9" y="35.1">6</text>
<text x="245.7" y="32.5">5</text>
<text x="245.7" y="35.1">6</text>
<text x="54.2" y="37.6">13</text>
<text x="54.2" y="40.1">15</text>
<text x="73" y="37.6">14</text>
<text x="73" y="40.1">16</text>
<text x="207.9" y="37.6">7</text>
<text x="207.9" y="40.1">8</text>
<text x="245.7" y="37.6">7</text>
<text x="245.7" y="40.1">8</text>
<text x="54.2" y="42.7">17</text>
<text x="54.2" y="45.2">19</text>
<text x="54.2" y="47.8">21</text>
<text x="73" y="42.7">18</text>
<text x="73" y="45.2">20</text>
<text x="73" y="47.8">22</text>
<text x="206.6" y="45.2">10</text>
<text x="206.6" y="47.8">11</text>
<text x="207.9" y="42.7">9</text>
<text x="245.7" y="42.7">9</text>
<text x="245.7" y="45.2">10</text>
<text x="245.7" y="47.8">11</text>
<text x="54.2" y="50.3">23</text>
<text x="54.2" y="52.8">25</text>
<text x="73" y="50.3">24</text>
<text x="73" y="52.8">26</text>
<text x="206.6" y="50.3">12</text>
<text x="206.6" y="52.8">13</text>
<text x="245.7" y="50.3">12</text>
<text x="206.6" y="55.4">14</text>
<text x="206.6" y="57.9">15</text>
<text x="206.6" y="60.5">16</text>
<text x="206.6" y="63">17</text>
<text x="243.2" y="63">1</text>
<text x="243.2" y="65.5">2</text>
<text x="243.2" y="68.1">3</text>
<text x="243.2" y="70.6">4</text>
<text x="243.2" y="73.2">5</text>
<text x="243.2" y="75.7">6</text>
<text x="243.2" y="90.9">1</text>
<text x="243.2" y="93.5">2</text>
<text x="30.6" y="101.3">5V_RASP</text>
<text x="24.8" y="106.2">1</text>
<text x="112.4" y="103.4">3V3</text>
<text x="117" y="106.4">3V3_RASP</text>
<text x="24.8" y="108.7">2</text>
<text x="45.3" y="108.7">3</text>
<text x="62.9" y="108.7">2</text>
<text x="62.9" y="113.8">4</text>
<text x="243.2" y="108.7">1</text>
<text x="243.2" y="111.3">2</text>
<text x="111.3" y="115.1" transform="rotate(-90 111.3 115.1)">1</text>
<text x="113.8" y="115.1" transform="rotate(-90 113.8 115.1)">2</text>
<text x="116.4" y="115.1" transform="rotate(-90 116.4 115.1)">3</text>
<text x="52.9" y="122.5" transform="rotate(-90 52.9 122.5)">1</text>
<text x="244.5" y="131.3">3V3</text>
<text x="259.7" y="131.3">3V3</text>
<text x="91.1" y="149.4">1</text>
<text x="116.2" y="149.4">2</text>
<text x="174.9" y="149.4">3</text>
<text x="217.8" y="144.3">1</text>
<text x="217.8" y="146.8">2</text>
<text x="217.8" y="149.4">3</text>
<text x="12.1" y="154.4">1</text>
<text x="91.1" y="154.4">4</text>
<text x="116.2" y="154.4">3</text>
<text x="174.9" y="154.4">1</text>
<text x="174.9" y="151.9">2</text>
<text x="217.8" y="151.9">4</text>
<text x="217.8" y="154.4">5</text>
<text x="12.1" y="157">2</text>
<text x="12.1" y="159.5">3</text>
<text x="98.6" y="163.2" transform="rotate(-90 98.6 163.2)">5</text>
<text x="101.1" y="163.2" transform="rotate(-90 101.1 163.2)">6</text>
<text x="103.7" y="163.2" transform="rotate(-90 103.7 163.2)">7</text>
<text x="106.2" y="163.2" transform="rotate(-90 106.2 163.2)">8</text>
<text x="203.1" y="191.8">Title</text>
<text x="203.1" y="199.4">Size</text>
<text x="205.6" y="201.9">A4</text>
<text x="213.2" y="199.4">Document Number</text>
<text x="213.2" y="201.9">-</text>
<text x="286.9" y="199.4">Rev</text>
<text x="289.4" y="201.9">4</text>
<text x="203.1" y="207">Date:</text>
<text x="253.9" y="207">Sheet</text>
<text x="266.6" y="207">1</text>
<text x="274.2" y="207">of</text>
<text x="281.8" y="207">6</text>
</g>
<g font-size="2.3" fill="#000080">
<text x="58.5" y="17.5">J1</text>
<text x="210.9" y="17.5">J2</text>
<text x="236.3" y="19.3">J3</text>
<text x="241.4" y="20.1">CON1x12</text>
<text x="236.3" y="59.9">J4</text>
<text x="58.5" y="60.7">CON2x13</text>
<text x="210.9" y="70.9">CON1x17</text>
<text x="236.3" y="83.6">CON1x6</text>
<text x="236.3" y="87.9">J5</text>
<text x="228.7" y="98.8">CON1x2</text>
<text x="17.9" y="103.1">J24</text>
<text x="50.2" y="105.4">U1</text>
<text x="56" y="103.9">LDO1117x33</text>
<text x="236.3" y="105.7">J64</text>
<text x="17.9" y="116.6">CON1x2 C2</text>
<text x="22.5" y="119.1">100nF_0805</text>
<text x="72.5" y="118.9">100nF_0805</text>
<text x="76.1" y="116.6">C3</text>
<text x="93.8" y="114">C1</text>
<text x="93.8" y="116.3">10uF_1206</text>
<text x="228.7" y="116.6">CON1x2</text>
<text x="109.3" y="125.5">J7</text>
<text x="109.3" y="129.3">CON1x3</text>
<text x="210.9" y="136.9">J11</text>
<text x="249" y="142">R1</text>
<text x="264.3" y="142">R2</text>
<text x="33.1" y="147.1">F2</text>
<text x="56" y="146.3">D20</text>
<text x="61.1" y="147.1">MSS2P3-M3/89A-DNF</text>
<text x="95.9" y="146.1">U2</text>
<text x="104.3" y="147.1">AP1509-DNF</text>
<text x="129.7" y="146.3">L1</text>
<text x="134.7" y="147.1">47uH-DNF</text>
<text x="177.9" y="146.3">J8</text>
<text x="249" y="144.5">10K_0805</text>
<text x="264.3" y="144.5">10K_0805</text>
<text x="28.1" y="154.7">2A-DNF</text>
<text x="66.2" y="154.7">C4</text>
<text x="58.5" y="157.2">10uF_1206-DNF</text>
<text x="78.9" y="159.8">C6</text>
<text x="128.4" y="157.2">D21</text>
<text x="149.7" y="157.2">C7</text>
<text x="160.7" y="159.8">47uF_1210-DNF</text>
<text x="165" y="157.2">C5</text>
<text x="5.2" y="164.8">J9</text>
<text x="5.2" y="167.4">CON_PWR3-DNF</text>
<text x="73.8" y="164.8">100nF_0805-DNF</text>
<text x="124.6" y="164.8">MSS2P3-M3/89A-DNF</text>
<text x="142.4" y="162.3">100nF_0805-DNF</text>
<text x="177.9" y="162.3">CON1x3-DNF</text>
<text x="210.9" y="162.3">CON1x5</text>
<text x="24.3" y="195.3">HOLE_M3</text>
<text x="28.1" y="192.8">MH1</text>
<text x="44.6" y="195.3">HOLE_M3</text>
<text x="48.4" y="192.8">MH2</text>
<text x="62.4" y="195.3">HOLE_M3</text>
<text x="66.2" y="192.8">MH3</text>
<text x="80.1" y="195.3">HOLE_M3</text>
<text x="83.9" y="192.8">MH4</text>
<text x="97.9" y="195.3">HOLE_M3</text>
<text x="101.7" y="192.8">MH5</text>
<text x="115.7" y="195.3">HOLE_M3</text>
<text x="119.5" y="192.8">MH6</text>
</g>
<g font-size="2.3" fill="#f00">
<text x="188.6" y="22.4">GPIO0</text>
<text x="262.3" y="23.9">BUF_1</text>
<text x="36.2" y="27.5">GPIO1</text>
<text x="36.2" y="25">GPIO0</text>
<text x="188.6" y="25">GPIO1</text>
<text x="188.6" y="27.5">GPIO4</text>
<text x="262.3" y="26.4">BUF_2</text>
<text x="262.3" y="29">BUF_3</text>
<text x="36.2" y="35.1">GPIO17</text>
<text x="36.2" y="30.1">GPIO4</text>
<text x="87" y="30.1">GPIO14</text>
<text x="87" y="32.6">GPIO15</text>
<text x="87" y="35.1">GPIO18</text>
<text x="188.6" y="30.1">GPIO7</text>
<text x="188.6" y="32.6">GPIO8</text>
<text x="188.6" y="35.1">GPIO9</text>
<text x="262.3" y="31.5">BUF_4</text>
<text x="262.3" y="34">BUF_5</text>
<text x="36.2" y="40.2">GPIO22</text>
<text x="36.2" y="37.7">GPIO21</text>
<text x="87" y="40.2">GPIO23</text>
<text x="188.6" y="37.7">GPIO10</text>
<text x="188.6" y="40.2">GPIO11</text>
<text x="262.3" y="36.6">BUF_6</text>
<text x="262.3" y="39.1">BUF_7</text>
<text x="262.3" y="41.7">BUF_8</text>
<text x="36.2" y="47.8">GPIO9</text>
<text x="36.2" y="45.3">GPIO10</text>
<text x="87" y="42.8">GPIO24</text>
<text x="87" y="47.8">GPIO25</text>
<text x="188.6" y="42.8">GPIO14</text>
<text x="188.6" y="45.3">GPIO15</text>
<text x="188.6" y="47.8">GPIO17</text>
<text x="262.3" y="44.2">BUF_9</text>
<text x="262.3" y="46.7">BUF_10</text>
<text x="36.2" y="50.4">GPIO11</text>
<text x="87" y="50.4">GPIO8</text>
<text x="87" y="52.9">GPIO7</text>
<text x="188.6" y="50.4">GPIO18</text>
<text x="188.6" y="52.9">GPIO21</text>
<text x="262.3" y="51.8">BUF_12</text>
<text x="262.3" y="49.3">BUF_11</text>
<text x="188.6" y="55.5">GPIO22</text>
<text x="188.6" y="58">GPIO23</text>
<text x="188.6" y="60.5">GPIO24</text>
<text x="188.6" y="63.1">GPIO25</text>
<text x="262.3" y="64.5">RELAY_1</text>
<text x="262.3" y="67.1">RELAY_2</text>
<text x="262.3" y="69.6">RELAY_3</text>
<text x="262.3" y="72.1">RELAY_4</text>
<text x="262.3" y="74.7">RELAY_5</text>
<text x="262.3" y="77.2">RELAY_6</text>
<text x="262.3" y="92.5">MOTOR_A</text>
<text x="262.3" y="95">MOTOR_B</text>
<text x="257.2" y="112.8">MC_TX</text>
<text x="257.2" y="110.2">MC_RX</text>
<text x="236.9" y="145.8">SCLK</text>
<text x="236.9" y="148.3">MOSI</text>
<text x="236.9" y="150.9">MISO</text>
<text x="277.5" y="153.4">CSnA</text>
<text x="277.5" y="156">CSnB</text>
</g>
<g font-size="2.3" fill="#004080">
<text x="49.7" y="110.4">Vin</text>
<text x="55.2" y="110.4">Vout</text>
<text x="54.6" y="118.2" transform="rotate(-90 54.6 118.2)">GND</text>
<text x="55.2" y="115.5">Vout</text>
<text x="95.4" y="151">Vin</text>
<text x="108.5" y="151">Vout</text>
<text x="95.4" y="156.1">SD</text>
<text x="100.3" y="158.8" transform="rotate(-90 100.3 158.8)">GND</text>
<text x="102.8" y="158.8" transform="rotate(-90 102.8 158.8)">GND</text>
<text x="105.4" y="158.8" transform="rotate(-90 105.4 158.8)">GND</text>
<text x="107.9" y="158.8" transform="rotate(-90 107.9 158.8)">GND</text>
<text x="110.2" y="156.1">FB</text>
</g>
<g font-size="2.3" fill="#00f">
<text x="56.3" y="117.3">TAB</text>
<text x="89.8" y="114">+</text>
</g>
<g font-size="1.8">
<text x="31.8" y="1.9">5</text>
<text x="90.1" y="1.9">4</text>
<text x="148.5" y="1.9">3</text>
<text x="206.9" y="1.9">2</text>
<text x="265.2" y="1.9">1</text>
<text x=".8" y="29.8">D</text>
<text x="295.2" y="29.8">D</text>
<text x=".8" y="80.9">C</text>
<text x="295.2" y="80.9">C</text>
<text x=".8" y="132.2">B</text>
<text x="295.2" y="132.2">B</text>
<text x=".8" y="183.3">A</text>
<text x="295.2" y="183.3">A</text>
<text x="31.8" y="209.2">5</text>
<text x="90.1" y="209.2">4</text>
<text x="148.5" y="209.2">3</text>
<text x="206.9" y="209.2">2</text>
<text x="265.2" y="209.2">1</text>
</g>
</svg>
